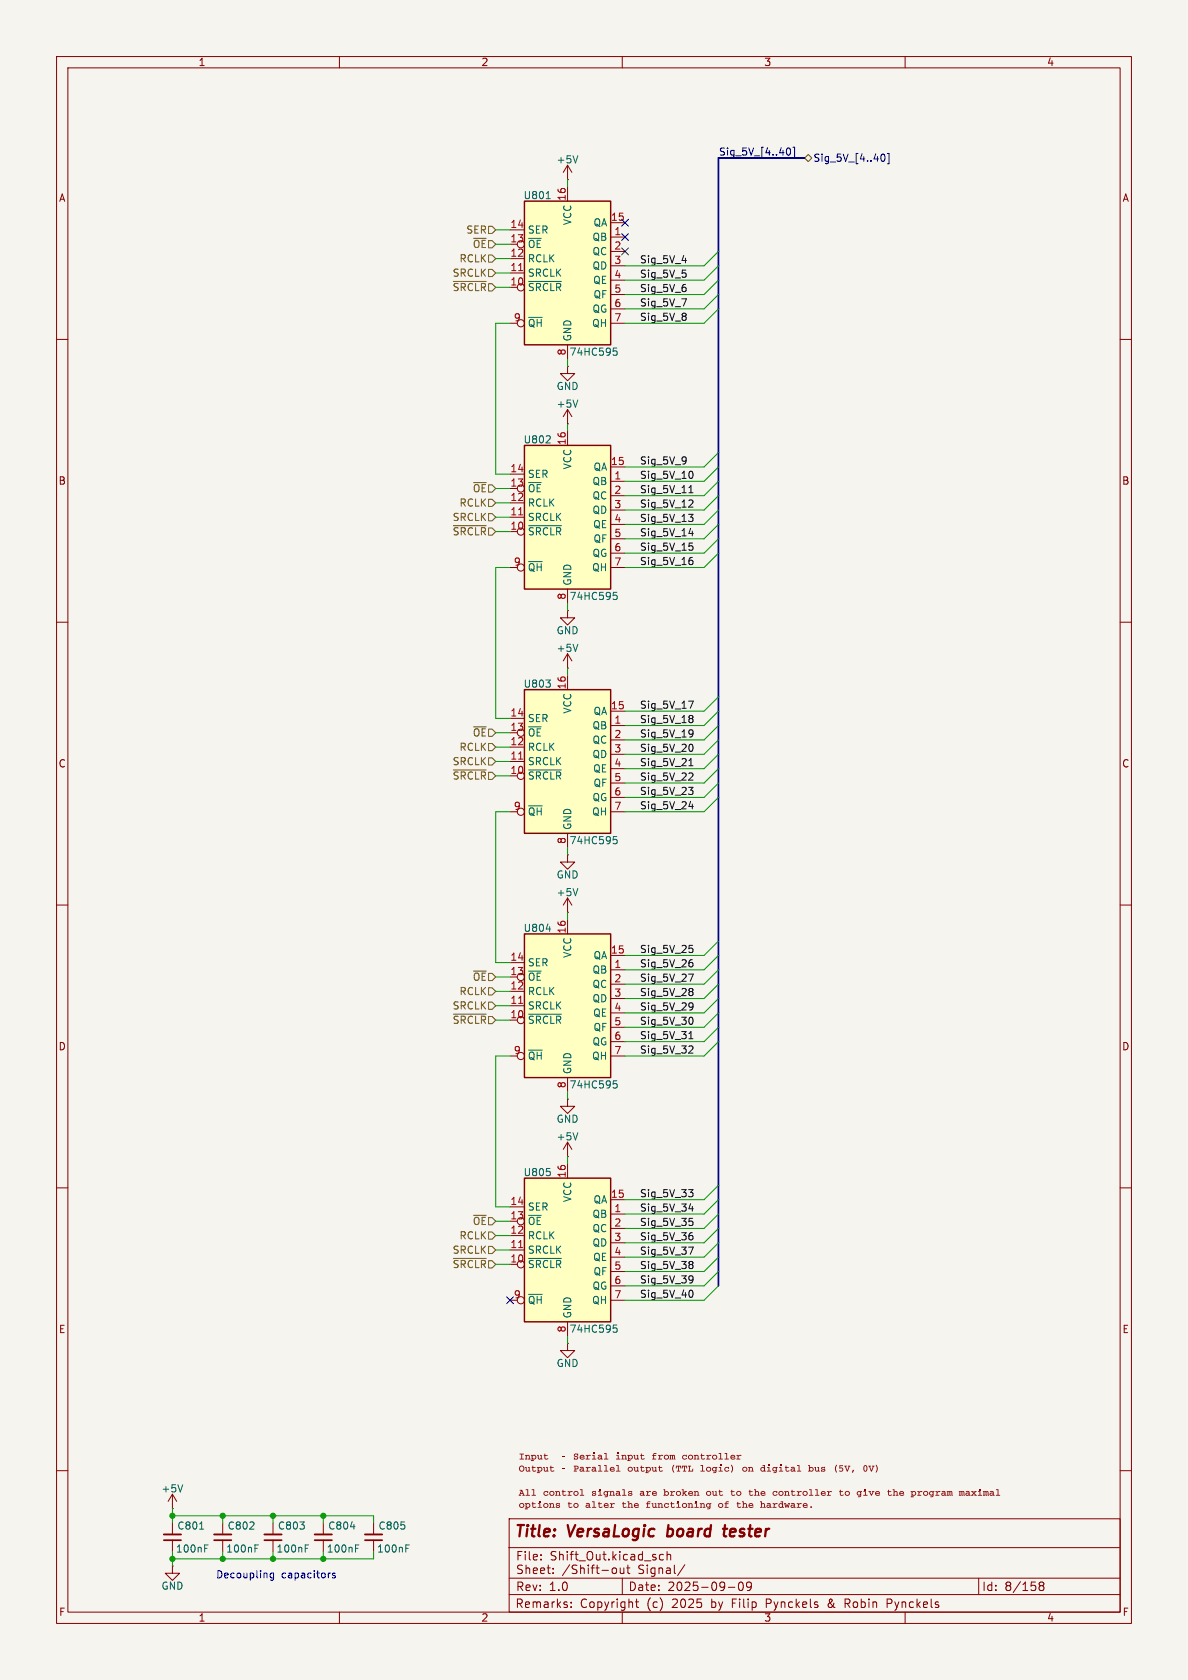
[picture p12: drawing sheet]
<svg xmlns="http://www.w3.org/2000/svg" width="210mm" height="297mm" viewBox="0 0 210 297" stroke-linecap="round" stroke-linejoin="round" font-family="sans-serif">
<path d="M0 0h210v297h-210z" fill="#f5f4ef" stroke="#f5f4ef" stroke-width=".18"/>
<g fill="none" stroke="#840000" stroke-width=".18">
<path d="M10 10h190v277h-190zM12 12h186v273h-186zM60 10v2M110 10v2M160 10v2M10 60h2M198 60h2M10 110h2M198 110h2M10 160h2M198 160h2M10 210h2"/>
<path d="M198 210h2M100.3 237.5v1.3h-1.2l1.2 1.2 1.3-1.2h-1.3M100.3 237.5h.1M10 260h2M30.5 276.9v1.2h-1.3l1.3 1.3 1.2-1.3h-1.2M30.5 276.9h.1M89.9 273.6h108M90 279h108M90 268.5h108v16.5h-108zM95.6 275.6v.2M95.6 274.9v.1M97.8 278v.2"/>
<path d="M97.8 277.3v.1M108.3 277.3l.4-.1 .3 .3v.4l-.1 .2h-.6M109.6 277.2l.1 .9 .4 .1 .2-.2M110 279v2.9M110.3 277.2v1M110.8 277.2h.5M111 276.7v1.3l.3 .2M117.3 274.9l-.4-.1-.3 .3v.4l.1 .2h.6M117.9 274.9l.2-.1 .4 .1 .1 .9M117.9 274.3v1.5M121.1 276.6l-1.3 1.9M130.7 279.8l.2-.1a.81 .81 0 0 1 .6 .6 .81 .81 0 0 1-.3 .8l-.2 .1a.81 .81 0 0 1-.3-1.4z"/>
<path d="M173 279v2.9M198 260h2M60 285v2M90 281.9h108M101 284v.2M101 283.3v.1M110 285v2M112.3 283.2h.6M112.5 282.7v1.3l.4 .2M128.8 280.6h1.1M132.8 280.3l-.3 .3h-.2l-.3-.3 .1-.5 .4-.1 .3 .1a.99 .99 0 0 1-.4 1.4h-.3M146.5 283.5v.5"/>
<path d="M149.4 283.5h.6M150 282.7h-.6v1.5M156.8 283.5h.6M157.4 282.7h-.6v1.5M160 285v2M184 280.3l-.3-.3 .3-.3 .4 .1 .1 .2-.2 .3M184 280.3l-.3 .3v.3l.3 .3 .4-.1 .1-.2v-.4l-.2-.2M184 280.3h.3"/>
</g>
<path d="M117.9 271.5l.2 .1M118.2 269.6l-.3 2M127.8 270.3h.8M128.2 269.6l-.2 1.7v.2l.4 .1" fill="none" stroke="#840000" stroke-width=".4"/>
<path d="M92.7 121.9h15.2v25.4h-15.2z" fill="#ffffc2"/>
<path d="M92.7 121.9h15.2v25.4h-15.2z" fill="none" stroke="#840000" stroke-width=".25"/>
<g fill="none" stroke="#840000" stroke-width=".18">
<path d="M100.3 119.4v2.5M90.2 127h2.5M90.2 132.1h2.5M90.2 134.6h2.5M107.9 125.7h2.6M107.9 128.3h2.6M107.9 130.8h2.6M107.9 133.4h2.6M107.9 135.9h2.6M107.9 138.4h2.6M90.2 143.5h1.2M100.3 147.3v2.6"/>
<path d="M107.9 143.5h2.6M107.9 141h2.6M57.1 269.2v2.1M57.1 272.3v2M66 269.2v2.1M66 272.3v2"/>
<circle cx="92.1" cy="137.2" r=".63"/>
<circle cx="92.1" cy="129.5" r=".63"/>
<circle cx="92.1" cy="143.5" r=".63"/>
</g>
<path d="M91.7 134.2h.7" fill="none" stroke="#a90000" stroke-width=".18"/>
<path d="M93.4 136.1h5.8M96.5 120.2h.8l-.4 .5M97.2 120.8v.6M108.4 147.9h.6M108.6 148.4h.3l.2 .2-.1 .5-.4 .1M62 269.9h.7M62.8 273.7h.5M62.8 273.1h.7M71.7 273.7h.5M71.7 273.1h.6" fill="none" stroke="#006464" stroke-width=".18"/>
<path d="M55.6 272.3h3.1M64.5 272.3h3.1" fill="none" stroke="#840000" stroke-width=".3"/>
<path d="M55.6 271.3h3.1M64.5 271.3h3.1" fill="none" stroke="#840000" stroke-width=".33"/>
<path d="M92.7 208.3h15.2v25.4h-15.2z" fill="#ffffc2"/>
<path d="M92.7 208.3h15.2v25.4h-15.2z" fill="none" stroke="#840000" stroke-width=".25"/>
<g fill="none" stroke="#840000" stroke-width=".18">
<path d="M100.3 31.8h.1M100.3 29.2v2.6M100.3 29.2l.8 1.3M100.3 29.2l-.7 1.3M100.3 64.8v1.2h-1.2l1.2 1.3 1.3-1.3h-1.3M100.3 64.8h.1M100.3 74.9h.1M100.3 72.4v2.5M100.3 72.4l.8 1.3M100.3 72.4l-.7 1.3M100.3 118.1h.1M100.3 108v1.2h-1.2l1.2 1.3 1.3-1.3h-1.3"/>
<path d="M100.3 108h.1M100.3 115.6v2.5M100.3 115.6l.8 1.2M100.3 115.6l-.7 1.2M100.3 151.1v1.3h-1.2l1.2 1.3 1.3-1.3h-1.3M100.3 151.1h.1M100.3 158.8v2.5M100.3 158.8l.8 1.2M100.3 158.8l-.7 1.2M100.3 161.3h.1M100.3 194.3v1.3h-1.2l1.2 1.3 1.3-1.3h-1.3M100.3 194.3h.1"/>
<path d="M90.2 213.4h2.5M90.2 218.4h2.5M100.3 204.5h.1M100.3 201.9v2.6M100.3 205.7v2.6M100.3 201.9l.8 1.3M100.3 201.9l-.7 1.3M107.9 212.1h2.6M107.9 214.6h2.6M107.9 217.2h2.6M107.9 219.7h2.6M90.2 221h2.5"/>
<path d="M90.2 229.9h1.2M100.3 233.7v2.5M107.9 229.9h2.6M107.9 222.2h2.6M107.9 224.8h2.6M107.9 227.3h2.6M30.5 266.7h.1M30.5 264.2v2.5M30.5 269.2v2.1M30.5 272.3v2M30.5 264.2l.7 1.2M30.5 264.2l-.8 1.2"/>
<path d="M39.4 269.2v2.1M39.4 272.3v2M48.3 269.2v2.1M48.3 272.3v2"/>
<circle cx="92.1" cy="215.9" r=".63"/>
<circle cx="92.1" cy="229.9" r=".63"/>
<circle cx="92.1" cy="223.5" r=".63"/>
</g>
<path d="M91.7 220.6h.7" fill="none" stroke="#a90000" stroke-width=".18"/>
<g fill="none" stroke="#006464" stroke-width=".18">
<path d="M102.1 27.5l-.4 1.3M102.1 70.7l-.4 1.3M102.1 113.9l-.4 1.3M102.1 157.1l-.4 1.3M97.2 207.2v.5M102.1 200.3l-.4 1.2M93.4 222.5h5.8M108.4 234.3h.6M108.6 234.7h.3l.2 .3-.1 .4-.4 .1M32.3 262.5l-.4 1.3M35.3 270.3h.7M36.2 273.7h.4"/>
<path d="M36.2 273.1h.6M45.1 273.7h.4M45.1 273.1h.6M54 273.7h.4M54 273.1h.6"/>
</g>
<path d="M29 272.3h3M37.8 272.3h3.1M46.7 272.3h3.1" fill="none" stroke="#840000" stroke-width=".3"/>
<path d="M29 271.3h3M37.8 271.3h3.1M46.7 271.3h3.1" fill="none" stroke="#840000" stroke-width=".33"/>
<path d="M92.7 165.1h15.2v25.4h-15.2z" fill="#ffffc2"/>
<path d="M92.7 165.1h15.2v25.4h-15.2z" fill="none" stroke="#840000" stroke-width=".25"/>
<g fill="none" stroke="#840000" stroke-width=".18">
<path d="M90.2 170.2h2.5M90.2 175.3h2.5M90.2 177.8h2.5M100.3 162.6v2.5M107.9 168.9h2.6M107.9 171.5h2.6M107.9 174h2.6M107.9 176.5h2.6M107.9 179.1h2.6M90.2 186.7h1.2M100.3 190.5v2.5M107.9 186.7h2.6"/>
<path d="M107.9 181.6h2.6M107.9 184.2h2.6"/>
<circle cx="92.1" cy="172.7" r=".63"/>
<circle cx="92.1" cy="186.7" r=".63"/>
<circle cx="92.1" cy="180.3" r=".63"/>
</g>
<path d="M91.7 177.4h.7" fill="none" stroke="#a90000" stroke-width=".18"/>
<path d="M93.4 179.3h5.8M96.6 164.2h.7M108.4 191.1h.6M108.6 191.6h.3l.2 .2-.1 .5h-.4" fill="none" stroke="#006464" stroke-width=".18"/>
<path d="M92.7 35.6h15.2v25.4h-15.2z" fill="#ffffc2"/>
<path d="M92.7 35.6h15.2v25.4h-15.2z" fill="none" stroke="#840000" stroke-width=".25"/>
<g fill="none" stroke="#840000" stroke-width=".18">
<path d="M100.3 33v2.6M107.9 39.4h2.6M90.2 40.6h2.5M90.2 45.7h2.5M90.2 48.3h2.5M90.2 57.2h1.2M107.9 57.2h2.6M107.9 41.9h2.6M107.9 44.5h2.6M107.9 47h2.6M107.9 49.5h2.6M107.9 52.1h2.6"/>
<path d="M107.9 54.6h2.6M100.3 61v2.5"/>
<circle cx="92.1" cy="57.1" r=".63"/>
<circle cx="92.1" cy="50.8" r=".63"/>
<circle cx="92.1" cy="43.2" r=".63"/>
</g>
<path d="M91.7 47.8h.7" fill="none" stroke="#a90000" stroke-width=".18"/>
<path d="M96.6 35.1h.7M93.4 49.8h5.8M108.4 61.5h.6M108.6 62h.3l.2 .3-.1 .4-.4 .1" fill="none" stroke="#006464" stroke-width=".18"/>
<path d="M92.7 78.7h15.2v25.4h-15.2z" fill="#ffffc2"/>
<path d="M92.7 78.7h15.2v25.4h-15.2z" fill="none" stroke="#840000" stroke-width=".25"/>
<g fill="none" stroke="#840000" stroke-width=".18">
<path d="M100.3 76.2v2.5M90.2 83.8h2.5M90.2 88.9h2.5M90.2 91.4h2.5M107.9 82.6h2.6M107.9 85.1h2.6M107.9 87.6h2.6M107.9 90.2h2.6M107.9 92.7h2.6M107.9 95.3h2.6M107.9 97.8h2.6M90.2 100.3h1.2"/>
<path d="M100.3 104.1v2.6M107.9 100.3h2.6"/>
<circle cx="92.1" cy="94" r=".63"/>
<circle cx="92.1" cy="86.4" r=".63"/>
<circle cx="92.1" cy="100.3" r=".63"/>
</g>
<path d="M91.7 91h.7" fill="none" stroke="#a90000" stroke-width=".18"/>
<path d="M96.5 78.3h.8M97.2 77.2v.4M93.4 92.9h5.8M108.4 104.7h.6M108.6 105.2h.3l.2 .2-.1 .5-.4 .1" fill="none" stroke="#006464" stroke-width=".18"/>
<g fill="none" stroke="#725600" stroke-width=".18">
<path d="M142.2 27.9l.7-.6 .6 .6-.6 .7zM80.1 49.8h5.8M86.4 45.1h.6l.6 .6-.6 .7h-.6zM86.4 47.6h.6l.6 .7-.6 .6h-.6zM86.4 40h.6l.6 .6-.6 .7h-.6zM80.1 92.9h5.8M86.4 88.3h.6l.6 .6-.6 .6h-.6zM86.4 90.8h.6l.6 .6-.6 .7h-.6zM80.1 136.1h5.8M86.4 131.4h.6l.6 .7-.6 .6h-.6zM86.4 134h.6l.6 .6-.6 .7h-.6zM80.1 179.3h5.8"/>
<path d="M86.4 177.2h.6l.6 .6-.6 .6h-.6zM86.4 174.6h.6l.6 .7-.6 .6h-.6zM86.4 217.8h.6l.6 .6-.6 .7h-.6zM80.1 222.5h5.8M86.4 220.3h.6l.6 .7-.6 .6h-.6z"/>
</g>
<path d="M109.9 38.8l1.2 1.2M111.1 38.8l-1.2 1.2M139.1 26.4l.2-.2a.68 .68 0 0 1 .5 .6 .68 .68 0 0 1-.5 .6l-.2-.2M140.2 26h.3v1.9h-.3M155.8 27.5l.2-.3a.68 .68 0 0 1 .5 .7 .68 .68 0 0 1-.5 .6l-.2-.2M156.9 27.1h.3v1.8h-.3M109.9 41.3l1.2 1.2M109.9 43.8l1.2 1.3M111.1 41.3l-1.2 1.2M111.1 43.8l-1.2 1.3M89.6 229.3l1.2 1.2M90.8 229.3l-1.2 1.2" fill="none" stroke="#000084" stroke-width=".18"/>
<g fill="none" stroke="#0f0f0f" stroke-width=".18">
<path d="M120.5 52.8h.9l-.6 1.3M120.6 46.1h.8M121.2 50.9v.5M121.2 48.4v.5M121.2 55.5v.3M121.2 56v.5M121.2 80.9v.8M121.3 81.3l-.1 .1M121.7 90.9h.8l-.4 .5 .3 .1 .1 .5-.2 .2h-.4M121.8 87.1h.7M121.8 94.3h.8M121.8 96h.6"/>
<path d="M121.9 86.1l.2-.3v1.3M122 88.4h.4l.1 .4-.8 .9h.8M122 96.5h.3l.2 .2-.1 .5-.4 .1M122 99h.3l.2 .3-.1 .4-.4 .1M122.1 98.5h.3M122.2 83.3a.79 .79 0 0 1 0 1.3M122.4 93.9v.8M121.7 139.2h.8l-.4 .5 .3 .1 .1 .4-.2 .3h-.4M121.7 123.9h.9l-.6 1.3M121.8 135.4h.7M121.9 134.4l.2-.3v1.3M122 136.6l.4 .1 .1 .3-.8 .9h.8"/>
<path d="M122 126.5h.3l.2 .2-.2 .3M122 129l.4 .1a.84 .84 0 0 1-.3 1.2M122 127h.3M122.2 131.6a.79 .79 0 0 1 0 1.2M122.3 127l.2 .3v.2l-.1 .2-.4 .1M122.5 129.6l-.2 .2h-.3M121.8 142.6h.8M122.4 142.2v.8M121.7 172.2h.9l-.6 1.3M121.8 167.1h.6M122 167.6h.3l.2 .3-.1 .4-.4 .1M122 170.2h.3l.2 .2-.1 .4-.4 .1"/>
<path d="M122 174.7h.3l.2 .3-.2 .3M122 177.3l.4 .1a.84 .84 0 0 1-.3 1.2M122 175.3h.3M122.1 169.7h.3M122.2 179.8a.79 .79 0 0 1 0 1.3M122.3 175.3l.2 .2v.3l-.1 .2h-.4M122.5 177.8l-.2 .3h-.3M121.8 183.6h.7M121.9 182.7l.2-.3v1.2M122 184.9l.4 .1 .1 .3-.8 .9h.8M121.7 210.3h.8l-.4 .5 .3 .1 .1 .4-.2 .3h-.4M121.8 213.7h.8"/>
<path d="M121.8 215.4h.6M122 215.9h.3l.2 .2-.1 .4-.4 .2M122 218.4h.3l.2 .3-.1 .4-.4 .1M122.1 217.9h.3M122.4 213.3v.8M121.7 220.5h.9l-.6 1.2M122 223h.3l.2 .2-.2 .4M122 225.5l.4 .2a.84 .84 0 0 1-.3 1.1M122 223.6h.3M122.2 228.1a.79 .79 0 0 1 0 1.3M122.3 223.6l.2 .2v.2l-.1 .2-.4 .1M122.5 226.1l-.2 .2h-.3"/>
</g>
<path d="M142.2 27.9h-15.2v199.4" fill="none" stroke="#000084" stroke-width=".3"/>
<g fill="none" stroke="#009600" stroke-width=".18">
<path d="M100.3 31.8v1.2M87.6 43.2h2.6M87.6 40.6h2.6M87.6 50.8h2.6M87.6 48.3h2.6M87.6 45.7h2.6M90.2 57.2h-2.6v26.6h2.6M127 52.1l-2.5 2.5h-14M127 54.6l-2.5 2.6h-14M127 49.5l-2.5 2.6h-14M127 44.5l-2.5 2.5h-14M127 47l-2.5 2.5h-14"/>
<path d="M100.3 63.5v1.3M100.3 74.9v1.3M87.6 88.9h2.6M87.6 86.4h2.6M87.6 91.4h2.6M87.6 94h2.6M127 80l-2.5 2.6h-14M127 85.1l-2.5 2.5h-14M127 82.6l-2.5 2.5h-14M127 90.2l-2.5 2.5h-14M127 95.3l-2.5 2.5h-14M127 87.6l-2.5 2.6h-14"/>
<path d="M127 92.7l-2.5 2.6h-14M127 97.8l-2.5 2.5h-14M90.2 100.3h-2.6v26.7h2.6M100.3 106.7v1.3M100.3 118.1v1.3M87.6 129.5h2.6M87.6 137.2h2.6M87.6 134.6h2.6M87.6 132.1h2.6M127 133.4l-2.5 2.5h-14M127 128.3l-2.5 2.5h-14M127 130.8l-2.5 2.6h-14"/>
<path d="M127 135.9l-2.5 2.5h-14M127 138.4l-2.5 2.6h-14M127 125.7l-2.5 2.6h-14M127 123.2l-2.5 2.5h-14M90.2 143.5h-2.6v26.7h2.6M100.3 149.9v1.2M127 141l-2.5 2.5h-14M87.6 177.8h2.6M87.6 172.7h2.6M87.6 175.3h2.6M100.3 161.3v1.3M127 179.1l-2.5 2.5h-14"/>
<path d="M127 176.5l-2.5 2.6h-14M127 166.4l-2.5 2.5h-14M127 168.9l-2.5 2.6h-14M127 171.5l-2.5 2.5h-14M127 174l-2.5 2.5h-14M87.6 180.3h2.6M90.2 186.7h-2.6v26.7h2.6M100.3 193v1.3M127 184.2l-2.5 2.5h-14M127 181.6l-2.5 2.6h-14M87.6 215.9h2.6M87.6 218.4h2.6"/>
<path d="M100.3 204.5v1.2M127 219.7l-2.5 2.5h-14M127 214.6l-2.5 2.6h-14M127 217.2l-2.5 2.5h-14M127 212.1l-2.5 2.5h-14M127 209.6l-2.5 2.5h-14M87.6 221h2.6M87.6 223.5h2.6M100.3 236.2v1.3M127 222.2l-2.5 2.6h-14M127 224.8l-2.5 2.5h-14M127 227.3l-2.5 2.6h-14"/>
<path d="M30.5 266.7v2.5M30.5 274.3v2.6M30.5 268h35.5v1.2M39.4 268v1.2M39.4 274.3v1.3M48.3 268v1.2M48.3 274.3v1.3M57.1 268v1.2M57.1 274.3v1.3M66 274.3v1.3h-35.5"/>
</g>
<path d="M48.4 278.1v1l-.3 .3-.3-.1M48.4 278.2l-.4-.1-.2 .2 .1 .6h.5M58.3 278.1h.1M59.2 278.2l-.3-.1-.1 .2v.2l.4 .1v.3h-.4" fill="none" stroke="#0000c2" stroke-width=".18"/>
<g fill="#840000">
<path d="M96.2 257h.2v.2h.4v.2h-.4v.5l.5-.1v.1l-.4 .1-.2-.1-.1-.5h-.1z"/>
<path d="M99.5 257.4h.4v.2h-.4z"/>
<path d="M104.9 256.8h.2v.3h-.2z"/>
<path d="M106.8 256.9h.4v1h.3v.1h-.7v-.1h.3v-.9h-.3z"/>
<path d="M109.2 256.8h.2v.3h-.2z"/>
<path d="M113.3 257h.1v.2h.5v.2h-.5l.1 .5 .4-.1 .1 .1-.4 .1-.3-.1v-.5h-.1z"/>
<path d="M127 256.9h.5v1h.3v.1h-.8v-.1h.3v-.9h-.3z"/>
<path d="M128.1 256.9h.4v1h.3v.1h-.7v-.1h.3v-.9h-.3z"/>
<path d="M129.2 257.3a.43 .43 0 0 1 .5-.1 .43 .43 0 0 1 .3 .5h-.7l.1 .2 .6-.1v.1a.52 .52 0 0 1-.5 .2 .52 .52 0 0 1-.4-.5v-.1h.7a.28 .28 0 0 0-.3-.2 .28 .28 0 0 0-.2 .2h-.2z"/>
<path d="M130.2 257.2h.3v.1l.4-.1 .2 .1-.6 .2v.4h.4v.1h-.7v-.1h.2v-.5h-.2z"/>
<path d="M99.5 259.5h.4v.2h-.4z"/>
<path d="M101.4 259.1h.5a.36 .36 0 0 1 .4 .4 .36 .36 0 0 1-.6 .3v.2h.3v.2h-.6v-.2h.2v-.4h.3a.19 .19 0 0 0 .2-.2 .19 .19 0 0 0-.2-.1h-.2v.3h-.1v-.3h-.2z"/>
<path d="M102.5 259.4l.4-.1 .2 .1 .1 .6h.1v.2l-.3-.1a.35 .35 0 0 1-.3 .1 .35 .35 0 0 1-.3-.3l.4 .1 .2-.1-.2-.1-.4 .1 .2-.2 .4-.1-.1-.1h-.3z"/>
<path d="M103.5 259.3h.4v.2l.3-.2 .3 .1-.6 .3v.3h.3v.2h-.7v-.2h.2v-.5h-.2z"/>
<path d="M104.6 259.4l.4-.1 .3 .1v.6h.2v.2l-.3-.1a.35 .35 0 0 1-.4 .1 .35 .35 0 0 1-.2-.3l.3 .1 .3-.1-.3-.1-.3 .1 .1-.2 .5-.1-.2-.1h-.3z"/>
<path d="M105.7 259h.5v1h.3v.2h-.8v-.2h.3v-.8h-.3z"/>
<path d="M106.8 259h.4v1h.3v.2h-.7v-.2h.3v-.8h-.3z"/>
<path d="M107.9 259.5a.43 .43 0 0 1 .5-.1 .43 .43 0 0 1 .2 .4h-.6l.1 .2 .5-.1 .1 .1a.52 .52 0 0 1-.5 .2 .52 .52 0 0 1-.4-.4v-.1h.7a.28 .28 0 0 0-.3-.2 .28 .28 0 0 0-.2 .2h-.2z"/>
<path d="M108.9 259h.5v1h.3v.2h-.8v-.2h.3v-.8h-.3z"/>
<path d="M116.5 259.1h.1v.3h.5v.1h-.5l.1 .5 .4-.1 .1 .2-.4 .1-.3-.1v-.6h-.1z"/>
<path d="M119 259h.2l-.2 .6 .2 .7a.7 .7 0 0 1-.3-.9z"/>
<path d="M129.2 259h.2a1.11 1.11 0 0 1 0 1.3h-.2l.2-.7z"/>
<path d="M134.8 259h.4v1h.2v.2l-.3-.1a.41 .41 0 0 1-.5 0 .41 .41 0 0 1-.2-.3h.2a.26 .26 0 0 0 .3 .2 .26 .26 0 0 0 .1-.5 .26 .26 0 0 0-.4 .2l-.2 .1a.41 .41 0 0 1 .2-.4 .41 .41 0 0 1 .5 0v-.2h-.3z"/>
<path d="M135.8 259h.2v.2h-.2z"/>
<path d="M137.9 259h.2v.2h-.2z"/>
<path d="M139.8 259.4l.4-.1 .2 .1 .1 .6h.2v.2l-.4-.1a.35 .35 0 0 1-.3 .1 .35 .35 0 0 1-.3-.3l.4 .1 .2-.1-.2-.1-.4 .1 .2-.2 .4-.1-.1-.1h-.3z"/>
<path d="M140.9 259h.4v1h.3v.2h-.7v-.2h.3v-.8h-.3z"/>
<path d="M147.8 259h.2l-.2 .6 .2 .7a.7 .7 0 0 1-.4-.9z"/>
<path d="M150.7 259.9h.3l-.2 .4h-.2z"/>
<path d="M154.8 259h.1a1.11 1.11 0 0 1 0 1.3h-.1l.2-.7z"/>
<path d="M91.9 263.4h.4l.5 1h-.5v-.1h.2l-.1-.2h-.4v.2h.1v.1h-.4l.2-.4h.5l-.2-.4-.1 .4h-.2l.2-.5h-.2z"/>
<path d="M92.9 263.3h.5v1h.3v.1h-.8v-.1h.3v-.9h-.3z"/>
<path d="M94 263.3h.4v1h.3v.1h-.7v-.1h.3v-.9h-.3z"/>
<path d="M102.5 263.3h.5v1h.3v.1h-.8v-.1h.3v-.9h-.3z"/>
<path d="M106 263.2h.2v.3h-.2z"/>
<path d="M110 263.3h.4v1h.3v.1h-.7v-.1h.3v-.9h-.3z"/>
<path d="M111.1 263.7l.7-.1v.3h-.2a.18 .18 0 0 0-.2-.2 .18 .18 0 0 0-.1 .2l.3 .1a.3 .3 0 0 1 .1 .4 .3 .3 0 0 1-.5 0h-.2v-.3h.2a.21 .21 0 0 0 .2 .2 .21 .21 0 0 0 .2-.2l-.5-.1z"/>
<path d="M113.2 263.7l.3-.1 .3 .1 .1 .6h.1v.1l-.3-.1a.35 .35 0 0 1-.4 .1 .35 .35 0 0 1-.2-.2l.3 .1 .3-.2-.2-.1-.4 .2 .2-.3h.4l-.1-.2-.4 .1z"/>
<path d="M117.3 263.3h.3v.4a.42 .42 0 0 1 .5 0 .42 .42 0 0 1 0 .6 .42 .42 0 0 1-.5 0l-.3 .1 .1-.4h.2a.26 .26 0 0 0 .3 .3 .26 .26 0 0 0 .1-.5 .26 .26 0 0 0-.4 .2h-.2v-.6h-.1z"/>
<path d="M120.5 263.3h.3v.6l.3-.1-.1-.2h.4v.2l-.4 .2 .3 .3h.2v.1h-.4v-.1l-.2-.3-.1 .4h-.3v-.1h.2v-.9h-.2z"/>
<path d="M133.3 263.3h.3v.4a.31 .31 0 0 1 .4-.1 .31 .31 0 0 1 .2 .3v.4h.1v.1h-.4v-.1h.1v-.4l-.1-.2-.3 .2v.4h.1v.1h-.4v-.1h.2v-.9h-.2z"/>
<path d="M143 263.3h.5v1h.3v.1h-.8v-.1h.3v-.9h-.3z"/>
<path d="M144.1 263.3h.4v1h.3v.1h-.7v-.1h.3v-.9h-.3z"/>
<path d="M145.2 263.7a.43 .43 0 0 1 .5-.1 .43 .43 0 0 1 .3 .5h-.7l.1 .2 .5-.1 .1 .1a.52 .52 0 0 1-.5 .2 .52 .52 0 0 1-.4-.5v-.1h.7a.28 .28 0 0 0-.3-.2 .28 .28 0 0 0-.2 .2h-.2z"/>
<path d="M146.2 263.6h.3v.1l.4-.1 .2 .1-.6 .2v.4h.4v.1h-.7v-.1h.2v-.5h-.2z"/>
<path d="M152.9 263.2h.2v.3h-.2z"/>
<path d="M154.8 263.7a.43 .43 0 0 1 .5-.1 .43 .43 0 0 1 .2 .5h-.7l.2 .2 .5-.1 .1 .1a.52 .52 0 0 1-.5 .2 .52 .52 0 0 1-.4-.5v-.1h.7a.28 .28 0 0 0-.3-.2 .28 .28 0 0 0-.2 .2h-.2z"/>
<path d="M157.8 263.3h.3v.4a.31 .31 0 0 1 .4-.1 .31 .31 0 0 1 .2 .3v.4h.1v.1h-.4v-.1h.1v-.4l-.1-.2-.3 .2v.4h.2v.1h-.5v-.1h.2v-.9h-.2z"/>
<path d="M163.3 263.7a.46 .46 0 0 1 .7 .1 .46 .46 0 0 1-.2 .7 .46 .46 0 0 1-.6-.5h.1a.3 .3 0 0 0 .5 .3 .3 .3 0 0 0 0-.5 .3 .3 0 0 0-.5 .2h-.1z"/>
<path d="M166.4 263.7l.4-.1 .3 .1v.6h.2v.1l-.3-.1a.35 .35 0 0 1-.4 .1 .35 .35 0 0 1-.2-.2l.3 .1 .3-.2-.2-.1-.4 .2 .1-.3h.5l-.1-.2-.4 .1z"/>
<path d="M173.1 263.2h.2v.3h-.2z"/>
<path d="M176.1 263.3h.4v1h.3v.1h-.8v-.1h.3v-.9h-.2z"/>
<path d="M95.3 265.4h.2v.2h-.2z"/>
<path d="M98.3 265.8l.7-.1v.3h-.2a.18 .18 0 0 0-.2-.2 .18 .18 0 0 0-.1 .3h.3a.3 .3 0 0 1 .1 .5 .3 .3 0 0 1-.5-.1l-.2 .1v-.3l.2-.1a.21 .21 0 0 0 .2 .2 .21 .21 0 0 0 .2-.2l-.5-.1z"/>
<path d="M104.6 265.4h.5v1h.3v.2h-.8v-.2h.3v-.8h-.2z"/>
<path d="M107.8 265.8h.4v.1l.3-.2 .2 .1-.5 .3v.3h.3v.2h-.7v-.2h.2v-.5h-.2z"/>
<path d="M110.9 265.4h.3v.4a.31 .31 0 0 1 .4-.1 .31 .31 0 0 1 .2 .3v.4h.1v.2h-.4v-.2h.1v-.4l-.1-.1-.3 .1v.4h.2v.2h-.5v-.2h.2v-.8h-.2z"/>
<path d="M123.7 265.8h.3a.31 .31 0 0 1 .4-.1 .31 .31 0 0 1 .2 .3v.4h.1v.2h-.4v-.2h.1v-.4l-.1-.1-.3 .1v.4h.1v.2h-.4v-.2h.2v-.5h-.2z"/>
<path d="M124.9 265.9l.8-.1v.1h-.1l-.1 .8-.5 .1v-.1l.4-.1v-.1a.4 .4 0 0 1-.4 0 .4 .4 0 0 1-.2-.4h.2a.24 .24 0 0 0 .3 .3 .24 .24 0 0 0 .1-.4 .24 .24 0 0 0-.4 .1h-.2z"/>
<path d="M131.2 265.4h.3v.4a.31 .31 0 0 1 .3-.1 .31 .31 0 0 1 .2 .3v.4h.2v.2h-.5v-.2h.2v-.4l-.2-.1-.2 .1v.4h.1v.2h-.4v-.2h.1v-.8h-.1z"/>
<path d="M134.3 265.4h.4v.4a.31 .31 0 0 1 .3-.1 .31 .31 0 0 1 .2 .3v.4h.2v.2h-.5v-.2h.2v-.4l-.2-.1-.2 .1v.4h.1v.2h-.4v-.2h.1v-.8h-.1z"/>
<path d="M138 265.4h.4v1h.2v.2l-.3-.1a.41 .41 0 0 1-.5 0 .41 .41 0 0 1-.2-.3h.2a.26 .26 0 0 0 .3 .2 .26 .26 0 0 0 .1-.5 .26 .26 0 0 0-.4 .2l-.2 .1a.41 .41 0 0 1 .2-.4 .41 .41 0 0 1 .5 0v-.2h-.3z"/>
<circle cx="143.4" cy="266.4" r=".16"/>
</g>
<g fill="#009600" stroke="#009600" stroke-width=".18">
<circle cx="39.4" cy="268" r=".46"/>
<circle cx="30.5" cy="268" r=".46"/>
<circle cx="48.3" cy="268" r=".46"/>
<circle cx="48.3" cy="275.6" r=".46"/>
<circle cx="57.1" cy="268" r=".46"/>
<circle cx="57.1" cy="275.6" r=".46"/>
<circle cx="39.4" cy="275.6" r=".46"/>
<circle cx="30.5" cy="275.6" r=".46"/>
</g>
<g font-size="2.8" fill="#840000">
<text x="90.8" y="272.3">Title:</text>
<text x="100.5" y="272.3">VersaLogic</text>
<text x="118.8" y="272.3">board</text>
<text x="129.6" y="272.3">tester</text>
</g>
<g font-size="2.1" fill="#840000">
<text x="91.1" y="281.5">Rev:</text>
<text x="91.1" y="276.1">File:</text>
<text x="91.1" y="278.5">Sheet:</text>
<text x="97" y="281.5">1.0</text>
<text x="97.2" y="276.1">Shift_Out.kicad_sch</text>
<text x="99.3" y="278.5">/Shift-out</text>
<text x="111" y="281.5">Date:</text>
<text x="112.8" y="278.5">Signal/</text>
<text x="118" y="281.5">2025-09-09</text>
<text x="173.5" y="281.5">Id:</text>
<text x="177.6" y="281.5">8/158</text>
<text x="91" y="284.5">Remarks:</text>
<text x="102.5" y="284.5">Copyright</text>
<text x="114.4" y="284.5">(c)</text>
<text x="119" y="284.5">2025</text>
<text x="126" y="284.5">by</text>
<text x="129.8" y="284.5">Filip</text>
<text x="136" y="284.5">Pynckels</text>
<text x="147" y="284.5">&amp;</text>
<text x="150.2" y="284.5">Robin</text>
<text x="157.8" y="284.5">Pynckels</text>
</g>
<g font-size="1.8" fill="#840000">
<text x="35" y="11.9">1</text>
<text x="85" y="11.9">2</text>
<text x="135" y="11.9">3</text>
<text x="185" y="11.9">4</text>
<text x="10.3" y="35.9">A</text>
<text x="198.4" y="35.9">A</text>
<text x="10.3" y="85.9">B</text>
<text x="198.3" y="85.9">B</text>
<text x="10.3" y="135.9">C</text>
<text x="198.3" y="135.9">C</text>
<text x="10.3" y="185.9">D</text>
<text x="198.3" y="185.9">D</text>
<text x="10.3" y="235.9">E</text>
<text x="198.3" y="235.9">E</text>
<text x="91.7" y="258.8">Input</text>
<text x="91.7" y="260.9">Output</text>
<text x="101.3" y="258.8">Serial</text>
<text x="108.7" y="258.8">input</text>
<text x="110.9" y="260.9">output</text>
<text x="115.1" y="258.8">from</text>
<text x="118.3" y="260.9">(TTL</text>
<text x="120.5" y="258.8">controller</text>
<text x="123.7" y="260.9">logic)</text>
<text x="131.1" y="260.9">on digital</text>
<text x="142.9" y="260.9">bus (5V,</text>
<text x="152.4" y="260.9">0V)</text>
<text x="91.7" y="267.3">options</text>
<text x="96" y="265.2">control</text>
<text x="100.2" y="267.3">to</text>
<text x="103.4" y="267.3">alter</text>
<text x="104.5" y="265.2">signals</text>
<text x="109.8" y="267.3">the</text>
<text x="113" y="265.2">are</text>
<text x="114.1" y="267.3">functioning</text>
<text x="117.3" y="265.2">broken</text>
<text x="124.7" y="265.2">out</text>
<text x="126.9" y="267.3">of</text>
<text x="129" y="265.2">to</text>
<text x="130.1" y="267.3">the</text>
<text x="132.2" y="265.2">the</text>
<text x="134.3" y="267.3">hardware.</text>
<text x="136.5" y="265.2">controller</text>
<text x="148.2" y="265.2">to</text>
<text x="151.4" y="265.2">give</text>
<text x="156.7" y="265.2">the</text>
<text x="161" y="265.2">program</text>
<text x="169.5" y="265.2">maximal</text>
<text x="10.3" y="285.9">F</text>
<text x="35" y="286.9">1</text>
<text x="85" y="286.9">2</text>
<text x="135" y="286.9">3</text>
<text x="185" y="286.9">4</text>
<text x="198.4" y="285.9">F</text>
</g>
<g font-size="1.8" fill="#006464">
<text x="98.3" y="29.1">+5V</text>
<text x="92.5" y="35.4">U801</text>
<text x="93.2" y="41.5">SER</text>
<text x="101.2" y="39.9" transform="rotate(-90 101.2 39.9)">VCC</text>
<text x="104.8" y="40.2">QA</text>
<text x="93.2" y="44">~{OE}</text>
<text x="93.2" y="46.6">RCLK</text>
<text x="104.6" y="42.8">QB</text>
<text x="104.6" y="45.3">QC</text>
<text x="104.6" y="47.9">QD</text>
<text x="93.2" y="49.1">SRCLK</text>
<text x="93.2" y="51.7">~{SRCLR}</text>
<text x="104.8" y="50.4">QE</text>
<text x="104.8" y="52.9">QF</text>
<text x="93.2" y="58">~{QH}</text>
<text x="104.6" y="58">QH</text>
<text x="104.6" y="55.5">QG</text>
<text x="100.6" y="63.1">74HC595</text>
<text x="101.2" y="60.5" transform="rotate(-90 101.2 60.5)">GND</text>
<text x="98.3" y="69.2">GND</text>
<text x="98.3" y="72.3">+5V</text>
<text x="92.5" y="78.6">U802</text>
<text x="101.2" y="83.1" transform="rotate(-90 101.2 83.1)">VCC</text>
<text x="104.8" y="83.4">QA</text>
<text x="93.2" y="84.7">SER</text>
<text x="93.2" y="87.2">~{OE}</text>
<text x="93.2" y="89.8">RCLK</text>
<text x="104.6" y="86">QB</text>
<text x="104.6" y="88.5">QC</text>
<text x="93.2" y="92.3">SRCLK</text>
<text x="93.2" y="94.8">~{SRCLR}</text>
<text x="104.6" y="91">QD</text>
<text x="104.8" y="93.6">QE</text>
<text x="93.2" y="101.2">~{QH}</text>
<text x="104.6" y="101.2">QH</text>
<text x="104.6" y="98.7">QG</text>
<text x="104.8" y="96.1">QF</text>
<text x="100.6" y="106.3">74HC595</text>
<text x="101.2" y="103.6" transform="rotate(-90 101.2 103.6)">GND</text>
<text x="98.3" y="112.3">GND</text>
<text x="98.3" y="115.5">+5V</text>
<text x="92.5" y="121.8">U803</text>
<text x="93.2" y="127.9">SER</text>
<text x="93.2" y="130.4">~{OE}</text>
<text x="101.2" y="126.3" transform="rotate(-90 101.2 126.3)">VCC</text>
<text x="104.6" y="129.1">QB</text>
<text x="104.6" y="131.7">QC</text>
<text x="104.8" y="126.6">QA</text>
<text x="93.2" y="132.9">RCLK</text>
<text x="93.2" y="135.5">SRCLK</text>
<text x="104.6" y="134.2">QD</text>
<text x="104.8" y="136.8">QE</text>
<text x="93.2" y="138">~{SRCLR}</text>
<text x="104.6" y="141.8">QG</text>
<text x="104.8" y="139.3">QF</text>
<text x="93.2" y="144.4">~{QH}</text>
<text x="100.6" y="149.5">74HC595</text>
<text x="101.2" y="146.8" transform="rotate(-90 101.2 146.8)">GND</text>
<text x="104.6" y="144.4">QH</text>
<text x="98.3" y="155.5">GND</text>
<text x="98.3" y="158.6">+5V</text>
<text x="92.5" y="164.9">U804</text>
<text x="93.2" y="171">SER</text>
<text x="93.2" y="173.6">~{OE}</text>
<text x="101.2" y="169.4" transform="rotate(-90 101.2 169.4)">VCC</text>
<text x="104.6" y="172.3">QB</text>
<text x="104.8" y="169.8">QA</text>
<text x="93.2" y="176.1">RCLK</text>
<text x="93.2" y="178.7">SRCLK</text>
<text x="104.6" y="174.9">QC</text>
<text x="104.6" y="177.4">QD</text>
<text x="104.8" y="179.9">QE</text>
<text x="93.2" y="181.2">~{SRCLR}</text>
<text x="104.6" y="185">QG</text>
<text x="104.8" y="182.5">QF</text>
<text x="93.2" y="187.6">~{QH}</text>
<text x="101.2" y="190" transform="rotate(-90 101.2 190)">GND</text>
<text x="104.6" y="187.6">QH</text>
<text x="100.6" y="192.6">74HC595</text>
<text x="98.3" y="198.7">GND</text>
<text x="98.3" y="201.8">+5V</text>
<text x="92.5" y="208.1">U805</text>
<text x="93.2" y="214.2">SER</text>
<text x="101.2" y="212.6" transform="rotate(-90 101.2 212.6)">VCC</text>
<text x="104.6" y="215.5">QB</text>
<text x="104.8" y="213">QA</text>
<text x="93.2" y="216.8">~{OE}</text>
<text x="93.2" y="219.3">RCLK</text>
<text x="93.2" y="221.8">SRCLK</text>
<text x="104.6" y="218">QC</text>
<text x="104.6" y="220.6">QD</text>
<text x="93.2" y="224.4">~{SRCLR}</text>
<text x="104.8" y="223.1">QE</text>
<text x="104.8" y="225.7">QF</text>
<text x="93.2" y="230.7">~{QH}</text>
<text x="101.2" y="233.2" transform="rotate(-90 101.2 233.2)">GND</text>
<text x="104.6" y="230.7">QH</text>
<text x="104.6" y="228.2">QG</text>
<text x="100.6" y="235.8">74HC595</text>
<text x="98.3" y="241.9">GND</text>
<text x="28.4" y="264">+5V</text>
<text x="31" y="274.7">100nF</text>
<text x="31.3" y="270.6">C801</text>
<text x="39.9" y="274.7">100nF</text>
<text x="40.1" y="270.6">C802</text>
<text x="48.8" y="274.7">100nF</text>
<text x="49" y="270.6">C803</text>
<text x="57.7" y="274.7">100nF</text>
<text x="57.9" y="270.6">C804</text>
<text x="66.6" y="274.7">100nF</text>
<text x="66.8" y="270.6">C805</text>
<text x="28.4" y="281.2">GND</text>
</g>
<g font-size="1.8" fill="#000084">
<text x="127" y="27.6">Sig_5V_[4..40]</text>
<text x="143.7" y="28.8">Sig_5V_[4..40]</text>
</g>
<g font-size="1.8" fill="#a90000">
<text x="100.1" y="35.6" transform="rotate(-90 100.1 35.6)">16</text>
<text x="90.1" y="40.4">14</text>
<text x="107.9" y="39.1">15</text>
<text x="108.5" y="41.7">1</text>
<text x="90.1" y="42.9">13</text>
<text x="90.1" y="45.5">12</text>
<text x="108.5" y="44.2">2</text>
<text x="108.5" y="46.7">3</text>
<text x="90.1" y="48">11</text>
<text x="90.1" y="50.5">10</text>
<text x="108.5" y="49.3">4</text>
<text x="108.5" y="51.8">5</text>
<text x="90.7" y="56.9">9</text>
<text x="108.5" y="54.4">6</text>
<text x="108.5" y="56.9">7</text>
<text x="100.1" y="62.9" transform="rotate(-90 100.1 62.9)">8</text>
<text x="90.1" y="83.6">14</text>
<text x="100.1" y="78.8" transform="rotate(-90 100.1 78.8)">16</text>
<text x="107.9" y="82.3">15</text>
<text x="90.1" y="86.1">13</text>
<text x="90.1" y="88.6">12</text>
<text x="108.5" y="84.8">1</text>
<text x="108.5" y="87.4">2</text>
<text x="108.5" y="89.9">3</text>
<text x="90.1" y="91.2">11</text>
<text x="90.1" y="93.7">10</text>
<text x="108.5" y="92.5">4</text>
<text x="108.5" y="95">5</text>
<text x="90.7" y="100.1">9</text>
<text x="108.5" y="97.5">6</text>
<text x="108.5" y="100.1">7</text>
<text x="100.1" y="106.1" transform="rotate(-90 100.1 106.1)">8</text>
<text x="100.1" y="122" transform="rotate(-90 100.1 122)">16</text>
<text x="107.9" y="125.5">15</text>
<text x="90.1" y="126.7">14</text>
<text x="90.1" y="129.3">13</text>
<text x="90.1" y="131.8">12</text>
<text x="108.5" y="128">1</text>
<text x="108.5" y="130.6">2</text>
<text x="90.1" y="134.4">11</text>
<text x="90.1" y="136.9">10</text>
<text x="108.5" y="133.1">3</text>
<text x="108.5" y="135.6">4</text>
<text x="90.7" y="143.3">9</text>
<text x="108.5" y="138.2">5</text>
<text x="108.5" y="140.7">6</text>
<text x="108.5" y="143.3">7</text>
<text x="100.1" y="149.3" transform="rotate(-90 100.1 149.3)">8</text>
<text x="100.1" y="165.1" transform="rotate(-90 100.1 165.1)">16</text>
<text x="90.1" y="169.9">14</text>
<text x="90.1" y="172.5">13</text>
<text x="107.9" y="168.7">15</text>
<text x="108.5" y="171.2">1</text>
<text x="108.5" y="173.7">2</text>
<text x="90.1" y="175">12</text>
<text x="90.1" y="177.5">11</text>
<text x="108.5" y="176.3">3</text>
<text x="108.5" y="178.8">4</text>
<text x="90.1" y="180.1">10</text>
<text x="108.5" y="181.4">5</text>
<text x="108.5" y="183.9">6</text>
<text x="90.7" y="186.4">9</text>
<text x="108.5" y="186.4">7</text>
<text x="100.1" y="192.5" transform="rotate(-90 100.1 192.5)">8</text>
<text x="100.1" y="208.3" transform="rotate(-90 100.1 208.3)">16</text>
<text x="90.1" y="213.1">14</text>
<text x="90.1" y="215.6">13</text>
<text x="107.9" y="211.8">15</text>
<text x="108.5" y="214.4">1</text>
<text x="90.1" y="218.2">12</text>
<text x="90.1" y="220.7">11</text>
<text x="108.5" y="216.9">2</text>
<text x="108.5" y="219.5">3</text>
<text x="108.5" y="222">4</text>
<text x="90.1" y="223.3">10</text>
<text x="108.5" y="224.5">5</text>
<text x="108.5" y="227.1">6</text>
<text x="90.7" y="229.6">9</text>
<text x="108.5" y="229.6">7</text>
<text x="100.1" y="235.7" transform="rotate(-90 100.1 235.7)">8</text>
</g>
<g font-size="1.8" fill="#725600">
<text x="82.3" y="41.5">SER</text>
<text x="81.1" y="46.6">RCLK</text>
<text x="83.5" y="44">~{OE}</text>
<text x="79.9" y="51.7">~{SRCLR}</text>
<text x="79.9" y="49.1">SRCLK</text>
<text x="81.1" y="89.8">RCLK</text>
<text x="83.5" y="87.2">~{OE}</text>
<text x="79.9" y="92.3">SRCLK</text>
<text x="79.9" y="94.8">~{SRCLR}</text>
<text x="83.5" y="130.4">~{OE}</text>
<text x="79.9" y="135.5">SRCLK</text>
<text x="81.1" y="132.9">RCLK</text>
<text x="79.9" y="138">~{SRCLR}</text>
<text x="83.5" y="173.6">~{OE}</text>
<text x="79.9" y="178.7">SRCLK</text>
<text x="81.1" y="176.1">RCLK</text>
<text x="79.9" y="181.2">~{SRCLR}</text>
<text x="79.9" y="221.8">SRCLK</text>
<text x="81.1" y="219.3">RCLK</text>
<text x="83.5" y="216.8">~{OE}</text>
<text x="79.9" y="224.4">~{SRCLR}</text>
</g>
<g font-size="1.8" fill="#0f0f0f">
<text x="113" y="46.6">Sig_5V_4</text>
<text x="113" y="51.7">Sig_5V_6</text>
<text x="113" y="49.2">Sig_5V_5</text>
<text x="113" y="54.3">Sig_5V_7</text>
<text x="113" y="56.8">Sig_5V_8</text>
<text x="113" y="82.2">Sig_5V_9</text>
<text x="113" y="84.7">Sig_5V_10</text>
<text x="113" y="87.3">Sig_5V_11</text>
<text x="113" y="89.8">Sig_5V_12</text>
<text x="113" y="94.9">Sig_5V_14</text>
<text x="113" y="92.4">Sig_5V_13</text>
<text x="113" y="97.4">Sig_5V_15</text>
<text x="113" y="100">Sig_5V_16</text>
<text x="113" y="125.4">Sig_5V_17</text>
<text x="113" y="127.9">Sig_5V_18</text>
<text x="113" y="130.5">Sig_5V_19</text>
<text x="113" y="135.5">Sig_5V_21</text>
<text x="113" y="133">Sig_5V_20</text>
<text x="113" y="143.2">Sig_5V_24</text>
<text x="113" y="138.1">Sig_5V_22</text>
<text x="113" y="140.6">Sig_5V_23</text>
<text x="113" y="168.6">Sig_5V_25</text>
<text x="113" y="171.1">Sig_5V_26</text>
<text x="113" y="173.6">Sig_5V_27</text>
<text x="113" y="178.7">Sig_5V_29</text>
<text x="113" y="176.2">Sig_5V_28</text>
<text x="113" y="183.8">Sig_5V_31</text>
<text x="113" y="181.3">Sig_5V_30</text>
<text x="113" y="186.3">Sig_5V_32</text>
<text x="113" y="211.7">Sig_5V_33</text>
<text x="113" y="214.3">Sig_5V_34</text>
<text x="113" y="216.8">Sig_5V_35</text>
<text x="113" y="219.4">Sig_5V_36</text>
<text x="113" y="221.9">Sig_5V_37</text>
<text x="113" y="224.4">Sig_5V_38</text>
<text x="113" y="227">Sig_5V_39</text>
<text x="113" y="229.5">Sig_5V_40</text>
</g>
<g font-size="1.8" fill="#0000c2">
<text x="38.1" y="279.4">Decoupling</text>
<text x="49.7" y="279.4">capacitors</text>
</g>
</svg>
